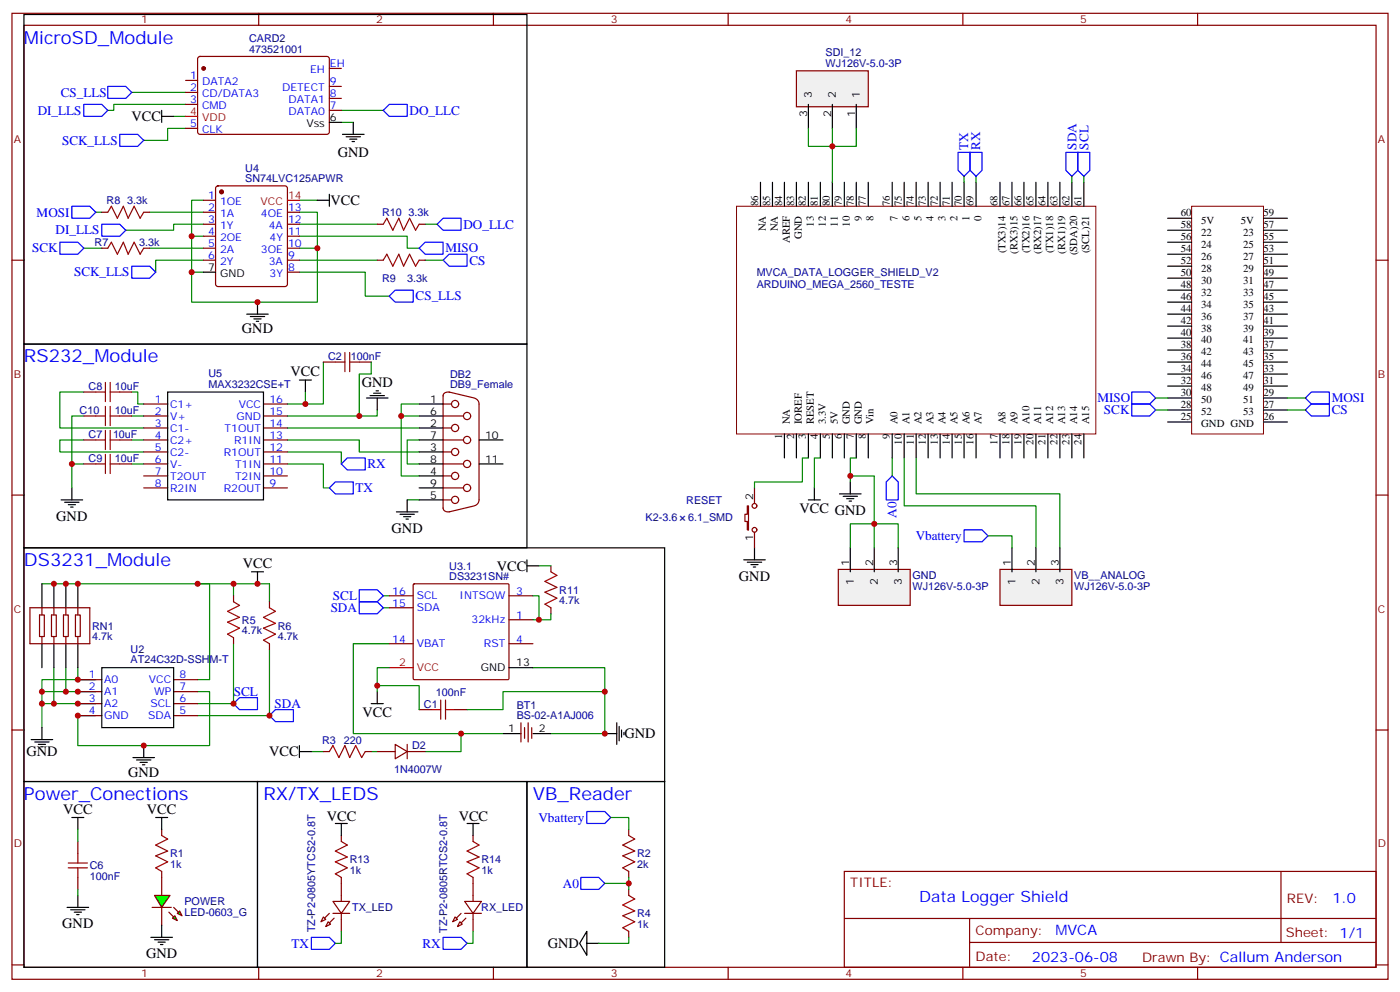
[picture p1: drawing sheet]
<svg xmlns="http://www.w3.org/2000/svg" width="412mm" height="292mm" viewBox="0 0 412 292" stroke-linecap="round" stroke-linejoin="round" font-family="sans-serif">
<g fill="none" stroke="#870000" stroke-width=".35">
<path d="M3.5 3.9h405.4v284.4h-405.4zM7.1 7.4h398.2v277.3h-398.2zM58.4 16.8l.5-.2 37.7 .1 .4 .6-.1 21.8-.6 .4h-37.7l-.4-.7v-21.5zM76.2 3.9v3.5M145.3 3.9v3.5M214.5 3.9v3.5M283.6 3.9v3.5M352.8 3.9v3.5M54.7 23.7h3.5M54.7 27.2h3.5M54.7 30.7h3.5M54.7 37.8h3.5"/>
<path d="M97 32.5h3.5M97 29h3.5M97 25.4h3.5M97 20.1h3.5M60 58.9h3.5M63.7 54.9l.5-.2h19.8l.5 .2 .2 .5v28.2l-.3 .5-.4 .2h-19.8l-.5-.2-.2-.5v-28.2zM3.5 76.6h3.6M30 73.1h1.7M30 62.5h1.7M42.3 73.1h1.8M42.3 62.5h1.8M60 76.6h3.5"/>
<path d="M60 73.1h3.5M60 62.5h3.5M60 66h3.5M60 69.5h3.5M84.7 76.6h3.5M84.7 73.1h3.5M84.7 62.5h3.5M84.7 66h3.5M84.7 69.5h3.5M111.1 76.6h1.8M111.1 66h1.8M123.5 76.6h1.7"/>
<path d="M123.5 66h1.7M405.3 76.6h3.6M84.7 80.1h3.5M24.7 115.4h3.5M35.3 115.4h3.5M42.3 118.9h7.1M77.6 118.9h7.1M130.5 118.9h2.5M130.5 116.5v33.1M132.3 115.4l7.4 1.8M132.5 115.5a1.31 1.31 0 0 0-2 1.1M139.8 117.2a1.77 1.77 0 0 1 1.3 1.7v28.2a1.77 1.77 0 0 1-1.3 1.7"/>
<path d="M24.7 129.5h3.5M24.7 136.6h3.5M24.7 122.4h3.5M35.3 129.5h3.5M35.3 136.6h3.5M35.3 122.4h3.5M42.3 129.5h7.1M42.3 136.6h7.1M42.3 122.4h7.1M42.3 126h7.1M42.3 133h7.1M77.6 129.5h7.1"/>
<path d="M77.6 136.6h7.1M77.6 122.4h7.1M77.6 126h7.1M77.6 133h7.1M130.5 129.5h6M130.5 136.6h6M130.5 122.4h6M130.5 126h2.5M130.5 133h2.5M3.5 145.7h3.6M42.3 140.1h7.1M42.3 143.6h7.1"/>
<path d="M77.6 140.1h7.1M77.6 143.6h7.1M130.5 140.1h2.5M130.5 143.6h6M130.5 147.1h2.5M130.5 149.5a1.41 1.41 0 0 0 2 1.1M139.7 148.9l-7.4 1.8M405.3 145.7h3.6M3.5 214.9h3.6M405.3 214.9h3.6M22.9 247.7v3.5M22.9 258.3v3.5"/>
<path d="M100.5 245.9v1.8M100.5 258.3v7M139.3 245.9v1.8M139.3 258.3v7M248.7 256.5h156.6v28.2h-156.6zM377.3 256.5v20.9M95.2 269.9l.8 .7-1.5 .7zM96.7 271.3l.7 .7-1.4 .7zM98.1 265.3h4.9l-2.5 3.6zM98.1 268.9h4.9M100.5 268.9v5.2M134.1 269.9l.7 .7-1.5 .7z"/>
<path d="M135.5 271.3l.7 .7-1.4 .7zM136.9 265.3h4.9l-2.5 3.6zM136.9 268.9h4.9M139.3 268.9v5.2M248.7 270.4h156.5M285.6 277.4h119.6M285.6 270.4v14.1M3.5 284h3.6M76.2 284.7v3.6M145.3 284.7v3.6M214.5 284.7v3.6M283.6 284.7v3.6"/>
<path d="M352.8 284.7v3.6M405.3 284h3.6"/>
<circle cx="134.1" cy="118.9" r="1.06"/>
<circle cx="134.1" cy="133" r="1.06"/>
<circle cx="134.1" cy="126" r="1.06"/>
<circle cx="137.6" cy="136.6" r="1.06"/>
<circle cx="137.6" cy="129.5" r="1.06"/>
<circle cx="137.6" cy="122.4" r="1.06"/>
<circle cx="134.1" cy="140.1" r="1.06"/>
<circle cx="134.1" cy="147.1" r="1.06"/>
<circle cx="137.6" cy="143.6" r="1.06"/>
</g>
<g fill="none" stroke="#008700" stroke-width=".35">
<path d="M38.8 27.2h15.9M51.2 34.3h3.5M54.7 37.8h-5.3v3.5h-7.1M54.7 30.7h-21.2v1.8h-1.8M100.5 32.5h12.4M100.5 36h3.6M60 58.9h-3.6v10.6M88.2 58.9h5.3M284 51.9v1.8M287.5 51.9v1.8M315.7 51.9v1.8M319.3 51.9v1.8"/>
<path d="M24.7 73.1h5.3M28.2 62.5h1.8M44.1 73.1h15.9M44.1 62.5h15.9M60 76.6h-14.1v3.5M60 66h-8.8v1.8h-14.2M60 69.5h-3.6v10.6h3.6M88.2 69.5h31.7v3.6h3.6M88.2 62.5h5.3v10.6h-5.3M88.2 76.6h22.9M88.2 66h22.9M93.5 73.1v15.8h-37.1v-8.8"/>
<path d="M125.2 76.6h5.3M125.2 66h3.6M88.2 80.1h19.4v7.1h7.1M24.7 115.4h-7.1v10.6h24.7M38.8 115.4h1.8v3.5h1.7M95.2 106.6v12.3h-10.5M123.5 118.9h-5.3v21.2h5.3M340.4 117.2h3.6M379.2 117.2h5.3M24.7 129.5h-7.1v3.5h24.7M24.7 122.4h-3.5v14.2h3.5M38.8 122.4h3.5"/>
<path d="M38.8 129.5h3.5M38.8 136.6h3.5M84.7 133h15.8v3.6M84.7 136.6h10.5v7h1.8M84.7 129.5h21.1v3.5h17.7M84.7 126h38.8M111.1 120.7v1.7h-26.4M118.2 122.4h5.3M123.5 129.5h-3.6v7.1h3.6M241.7 134.8h-1.8v8.8M252.2 134.8h-1.7v7.1M340.4 120.7h3.6"/>
<path d="M379.2 120.7h5.3M119.9 147.1h3.6M22.9 244.2v3.5M22.9 261.8v1.8M100.5 274.1v3.6h-1.7M139.3 274.1v3.6h-1.7"/>
</g>
<g fill="none" stroke="#00f" stroke-width=".35">
<path d="M24.7 30.7h5.3l1.7 1.8-1.7 1.8h-5.3zM31.7 25.4h5.3l1.8 1.8-1.8 1.8h-5.3zM35.3 39.5h5.3l1.7 1.8-1.7 1.8h-5.3zM112.9 32.5l1.8-1.8h5.2v3.6h-5.2zM282.2 44.8h3.6v5.3l-1.8 1.8-1.8-1.8zM314 44.8h3.5v5.3l-1.8 1.8-1.7-1.8zM317.5 44.8h3.5v5.3l-1.7 1.8-1.8-1.8zM17.6 71.3h5.3l1.8 1.8-1.8 1.7h-5.3zM21.2 60.7h5.3l1.7 1.8-1.7 1.7h-5.3zM30 66h5.3l1.7 1.8-1.7 1.7h-5.3zM38.8 78.4h5.3l1.8 1.7-1.8 1.8h-5.3zM123.5 73.1l1.7-1.8h5.3v3.5h-5.3z"/>
<path d="M128.8 66l1.7-1.8h5.3v3.6h-5.3zM130.5 76.6l1.8-1.8h5.3v3.6h-5.3zM114.7 87.2l1.7-1.8h5.3v3.5h-5.3zM333.4 115.4h5.3l1.7 1.8-1.7 1.7h-5.3zM333.4 118.9h5.3l1.7 1.8-1.7 1.7h-5.3zM384.5 117.2l1.8-1.8h5.3v3.5h-5.3zM100.5 136.6l1.8-1.8h5.3v3.5h-5.3zM384.5 120.7l1.8-1.8h5.3v3.5h-5.3zM97 143.6l1.8-1.7h5.3v3.5h-5.3zM91.7 275.9h5.3l1.8 1.8-1.8 1.7h-5.3zM130.5 275.9h5.3l1.8 1.8-1.8 1.7h-5.3z"/>
</g>
<g fill="none" stroke="#000" stroke-width=".35">
<path d="M7.1 4.3h148.1v97h-148.1zM47.6 34.3h3.6M47.6 32.5v3.5M97 36h3.5M100.9 39.5h6.3M104.1 36v3.5M93.5 58.9h3.5M97 57.2v3.5M102 40.3h4.2M103 41h2.1M103.7 41.7h.7M224 53.7v7"/>
<path d="M227.5 53.7v7M231.1 53.7v7M234.6 53.7v7M238.1 53.7v7M241.7 53.7v7M245.2 53.7v7M248.7 53.7v7M252.2 53.7v7M255.8 53.7v7M262.8 53.7v7M266.3 53.7v7M269.9 53.7v7"/>
<path d="M273.4 53.7v7M276.9 53.7v7M280.5 53.7v7M284 53.7v7M287.5 53.7v7M294.6 53.7v7M298.1 53.7v7M301.6 53.7v7M305.2 53.7v7M308.7 53.7v7M312.2 53.7v7M315.7 53.7v7"/>
<path d="M319.3 53.7v7M344 78.4h7M344 74.8h7M344 71.3h7M344 67.8h7M344 64.2h7M372.2 78.4h7M372.2 74.8h7M372.2 71.3h7M372.2 67.8h7M372.2 64.2h7M60 80.1h3.5"/>
<path d="M72.7 92.5h6.3M73.7 93.2h4.3M74.8 93.9h2.1M75.5 94.6h.7M75.8 88.9v3.6M344 92.5h7M344 99.5h7M344 96h7M344 88.9h7M344 85.4h7M344 81.9h7M372.2 92.5h7"/>
<path d="M372.2 99.5h7M372.2 96h7M372.2 88.9h7M372.2 85.4h7M372.2 81.9h7M7.1 101.3h148.1v60h-148.1zM49.4 115.4h28.2v31.7h-28.2zM88.2 111.9h3.5M90 111.9v3.5M107.9 117.2h6.4M109 116.5h4.2M110.1 115.7h2.1"/>
<path d="M110.8 115h.7M111.1 117.2v3.5M123.5 118.9h7M344 117.2h7M344 113.6h7M344 110.1h7M344 106.6h7M344 103h7M372.2 117.2h7M372.2 113.6h7M372.2 110.1h7M372.2 106.6h7"/>
<path d="M372.2 103h7M123.5 129.5h7M123.5 136.6h7M123.5 122.4h7M123.5 133h7M123.5 126h7M141.1 129.5h7.1M141.1 136.6h7.1M231.1 127.7v7.1M234.6 127.7v7.1M238.1 127.7v7.1M241.7 127.7v7.1"/>
<path d="M245.2 127.7v7.1M248.7 127.7v7.1M252.2 127.7v7.1M255.8 127.7v7.1M262.8 127.7v7.1M266.3 127.7v7.1M269.9 127.7v7.1M273.4 127.7v7.1M276.9 127.7v7.1M280.5 127.7v7.1M284 127.7v7.1M287.5 127.7v7.1"/>
<path d="M294.6 127.7v7.1M298.1 127.7v7.1M301.6 127.7v7.1M305.2 127.7v7.1M308.7 127.7v7.1M312.2 127.7v7.1M315.7 127.7v7.1M319.3 127.7v7.1M344 124.2h7M344 120.7h7M372.2 124.2h7M372.2 120.7h7"/>
<path d="M116.8 150.7h6.3M117.8 151.4h4.3M118.9 152.1h2.1M119.6 152.8h.7M119.9 147.1v3.6M123.5 143.6h7M123.5 147.1h7M123.5 140.1h7M238.1 147.1h3.6M239.9 143.6v3.5M247.3 145.4h6.3M248.4 146.1h4.2"/>
<path d="M249.4 146.8h2.1M250.1 147.5h.7M250.5 141.9v3.5M7.1 161.3h188.7v68.7h-188.7zM7.1 230h68.7v54.7h-68.7zM75.8 230h79.4v54.7h-79.4zM21.2 240.6h3.5M22.9 240.6v3.6M98.8 242.4h3.5M100.5 242.4v3.5M137.6 242.4h3.5M139.3 242.4v3.5"/>
<path d="M19.8 267.1h6.3M20.8 267.8h4.2M21.9 268.5h2.1M22.6 269.2h.7M22.9 263.6v3.5"/>
</g>
<g fill="none" stroke="#a10000" stroke-width=".35">
<path d="M31.7 73.1l1.1-1.8 1.8 3.5 1.7-3.5 1.4 3.5 1.8-3.5 1.8 3.5 1-1.7M31.7 62.5l1.1-1.8 1.8 3.5 1.7-3.5 1.4 3.5 1.8-3.5 1.8 3.5 1-1.7M112.9 76.6l1-1.8 1.8 3.6 1.8-3.6 1.4 3.6 1.7-3.6 1.8 3.6 1.1-1.8M112.9 66l1-1.8 1.8 3.6 1.8-3.6 1.4 3.6 1.7-3.6 1.8 3.6 1.1-1.8M28.2 115.4h2.8M31 112.6v5.6M31 119.6v5.7M32.5 112.6v5.6M32.5 119.6v5.7M32.5 115.4h2.8M28.2 129.5h2.8M28.2 136.6h2.8"/>
<path d="M28.2 122.4h2.8M31 126.7v5.6M31 133.7v5.7M32.5 129.5h2.8M32.5 126.7v5.6M32.5 133.7v5.7M32.5 136.6h2.8M32.5 122.4h2.8M20.1 255.4h5.7M20.1 254h5.7M22.9 251.2v2.8M22.9 255.4v2.9"/>
<path d="M100.5 247.7l1.8 1-3.5 1.8 3.5 1.8-3.5 1.4 3.5 1.7-3.5 1.8 1.7 1.1M139.3 247.7l1.8 1-3.5 1.8 3.5 1.8-3.5 1.4 3.5 1.7-3.5 1.8 1.7 1.1"/>
</g>
<g fill="#870000" stroke="#870000" stroke-width=".35">
<path d="M98.4 270.3l-1.4 1.4z"/>
<path d="M95.6 270.3l1.4-1.4z"/>
<path d="M137.2 270.3l-1.4 1.4z"/>
<path d="M135.8 268.9l-1.4 1.4z"/>
<circle cx="60" cy="20.1" r=".53"/>
<circle cx="65.3" cy="56.5" r=".53"/>
</g>
<path d="M54.7 34.3h3.5M84.7 58.9h3.5" fill="none" stroke="#f00" stroke-width=".35"/>
<path d="M217 60.7h105.8v67h-105.8zM351 60.7h21.2v67h-21.2z" fill="none" stroke="#800000" stroke-width=".29"/>
<path d="M234.6 20.8h21.2v10.6h-21.2z" fill="#f0f0f0" stroke="#870000" stroke-width=".35"/>
<path d="M238.1 30.7v7.1M245.2 30.7v7.1M252.2 30.7v7.1" fill="none" stroke="#000" stroke-width=".35"/>
<path d="M246.9 167.6h21.2v10.6h-21.2z" fill="#f0f0f0" stroke="#870000" stroke-width=".35"/>
<path d="M250.5 161.3v7M257.5 161.3v7M264.6 161.3v7" fill="none" stroke="#000" stroke-width=".35"/>
<path d="M238.1 37.8v5.3h7.1v-5.3M252.2 37.8v5.3h-7v10.6M266.3 134.8v14.1h38.9v12.4M269.9 134.8v10.6h42.3v15.9M250.5 140.1h7v14.1h7.1v7.1M250.5 161.3v-7.1h7v7.1" fill="none" stroke="#008700" stroke-width=".35"/>
<path d="M294.6 167.6h21.1v10.6h-21.1z" fill="#f0f0f0" stroke="#870000" stroke-width=".35"/>
<path d="M298.1 161.3v7M305.2 161.3v7M312.2 161.3v7" fill="none" stroke="#000" stroke-width=".35"/>
<path d="M47.6 258.3v5.3M47.6 267.1v5.3" fill="none" stroke="#870000" stroke-width=".35"/>
<g fill="#0f0" stroke="#870000" stroke-width=".35">
<path d="M51.5 269.6l.7 1.4-1.4-.7z"/>
<path d="M52.2 268.9l.7-.8 .7 1.5z"/>
</g>
<g fill="#870000" stroke="#870000" stroke-width=".35">
<path d="M49.7 268.5l1.5 1.4z"/>
<path d="M51.2 267.1l1.4 1.4z"/>
</g>
<path d="M44.8 267.1h5.6z" fill="#f00" stroke="#870000" stroke-width=".35"/>
<path d="M45.5 263.6h4.6l-2.5 3.5z" fill="#0f0" stroke="#870000" stroke-width=".35"/>
<g fill="none" stroke="#a10000" stroke-width=".35">
<path d="M98.8 106.6h2.8M101.6 103.8v5.6M103 106.6h2.8M103 103.8v5.6M68.8 177.1l1.8 1.1-3.6 1.8 3.6 1.7-3.6 1.4 3.6 1.8-3.6 1.8 1.8 1M79.4 178.9l1.7 1.1-3.5 1.7 3.5 1.8-3.5 1.4 3.5 1.8-3.5 1.7 1.8 1.1M162.3 168.3l1.7 1.1-3.5 1.7 3.5 1.8-3.5 1.4 3.5 1.8-3.5 1.7 1.8 1.1M127 208.9h2.8M129.8 206.1v5.6M131.2 206.1v5.6M131.2 208.9h2.9M97 221.2l1.1-1.7 1.7 3.5 1.8-3.5 1.4 3.5 1.8-3.5 1.7 3.5 1.1-1.8"/>
<path d="M47.6 245.9l1.8 1.1-3.5 1.7 3.5 1.8-3.5 1.4 3.5 1.8-3.5 1.7 1.7 1.1M185.2 245.9l1.8 1.1-3.6 1.7 3.6 1.8-3.6 1.4 3.6 1.8-3.6 1.7 1.8 1.1M185.2 263.6l1.8 1-3.6 1.8 3.6 1.7-3.6 1.5 3.6 1.7-3.6 1.8 1.8 1"/>
</g>
<g fill="none" stroke="#870000" stroke-width=".35">
<path d="M95.2 106.6h3.6M105.8 106.6h3.6M220.1 148.9h.4v7.1h-.4v-2.5h-.7v-2.1h.7zM222.2 143.6v4.6M222.2 156.7v4.6M8.8 178.9h17.7v10.6h-17.7zM12.3 178.9v2.1M15.9 178.9v2.1M19.4 178.9v2.1M22.9 178.9v2.1M68.8 175.4v1.7M79.4 177.1v1.8"/>
<path d="M114.7 178.9h7M114.7 175.4h7M121.8 172l.3-.2 27.7 .1 .1 .3v27.7l-.3 .2-27.7-.1-.2-.3zM149.9 175.4h7.1M162.3 166.5v1.8M162.3 178.9v1.8M11.6 181h1.5v6.4h-1.5zM12.3 187.4v2.1M15.2 181h1.4v6.4h-1.4zM15.9 187.4v2.1M18.7 181h1.4v6.4h-1.4zM19.4 187.4v2.1"/>
<path d="M22.2 181h1.4v6.4h-1.4zM22.9 187.4v2.1M68.8 187.7v1.8M79.4 189.5v1.7M114.7 189.5h7M149.9 189.5h7.1M149.9 182.4h7.1M22.9 200.1h7.1M22.9 203.6h7.1M22.9 207.1h7.1M22.9 210.6h7.1M51.2 200.1h7"/>
<path d="M51.2 203.6h7M51.2 207.1h7M51.2 210.6h7M116.4 219.1l3.5 2.1-3.5 2.1zM119.9 219.1v4.2M123.5 208.9h3.5M134.1 208.9h3.5M153.5 212.8v5.6M154.5 214.2v3.1M155.6 212.8v5.6M156.6 214.2v3.1M95.2 221.2h1.8"/>
<path d="M107.6 221.2h1.8M111.1 221.2h5.3M119.9 221.2h5.3M47.6 244.2v1.7M47.6 256.5v1.8M185.2 244.2v1.7M185.2 256.5v1.8M185.2 261.8v1.8M185.2 274.1v1.8"/>
<circle cx="222.3" cy="156" r=".71"/>
<circle cx="222.3" cy="148.9" r=".71"/>
</g>
<g fill="none" stroke="#000" stroke-width=".35">
<path d="M18 147.1h6.3M19 147.8h4.3M20.1 148.6h2.1M20.8 149.3h.7M21.2 143.6v3.5M12.3 171.8v7.1M15.9 171.8v7.1M19.4 171.8v7.1M22.9 171.8v7.1M74.1 168.3h3.5M75.8 168.3v3.5M155.2 166.5h3.5"/>
<path d="M155.2 164.8v3.5M219.1 164.8h6.3M220.1 165.5h4.3M221.2 166.2h2.1M221.9 166.9h.7M222.2 161.3v3.5M12.3 189.5v7M15.9 189.5v7M19.4 189.5v7M22.9 189.5v7M30 196.5h21.2v17.7h-21.2zM149.9 196.5h7.1"/>
<path d="M9.2 217.7h6.3M10.2 218.4h4.3M11.3 219.1h2.1M12 219.8h.7M12.3 214.2v3.5M42.3 219.5v3.5M88.2 219.5v3.5M109.4 207.1h3.5M111.1 203.6v3.5M148.2 215.9h5.3M157 215.9h5.3M178.2 215.9h3.5"/>
<path d="M181.7 212.8v6.3M182.4 213.8v4.3M183.1 214.9v2.1M183.8 215.6v.7M39.2 223h6.3M40.2 223.7h4.2M41.3 224.4h2.1M42 225.1h.7M88.2 221.2h3.5M155.2 230h40.6v54.7h-40.6zM45.9 240.6h3.5M47.6 240.6v3.6"/>
<path d="M44.4 275.9h6.4M45.5 276.6h4.2M46.6 277.3h2.1M47.3 278h.7M47.6 272.4v3.5M172.9 274.1v7.1l-2.2-3.5zM172.9 277.7h3.5"/>
</g>
<g fill="none" stroke="#008700" stroke-width=".35">
<path d="M90 115.4v3.5M109.4 106.6v3.5h-3.6v12.3M21.2 136.6v7M238.1 134.8h-1.7v7.1h-14.2v1.7M262.8 134.8v5.3M291 157.7h7.1v3.6M12.3 171.8h67.1v5.3M58.2 171.8h3.5v28.3h-3.5M68.8 171.8v3.6M112.9 178.9h1.8M112.9 175.4h1.8M157 175.4h1.7v7"/>
<path d="M158.7 166.5h3.6M15.9 196.5v10.6M19.4 196.5v7.1h8.8M22.9 196.5v3.6M68.8 189.5v17.6h-10.6M79.4 191.2v19.4h-21.2M114.7 189.5h-10.6v26.4h44.1M114.7 196.5h-3.6v7.1M157 196.5h21.2v19.4h-15.9M162.3 180.7v1.7h-5.3M19.4 203.6h-7.1v3.5M28.2 200.1h-15.9v3.5"/>
<path d="M28.2 207.1h-15.9v7.1M58.2 203.6h3.5v15.9h-38.8v-8.9h5.3M111.1 201.8h12.4v7.1M135.8 215.9v5.3h-10.6M178.2 203.6h-30v5.3h-10.6M91.7 221.2h3.5M109.4 221.2h1.7M179.9 240.6h5.3v3.6M185.2 258.3v3.5M178.2 260h7M185.2 275.9v1.8h-8.8"/>
</g>
<path d="M285.8 44.8h3.5v5.3l-1.8 1.8-1.7-1.8zM262.8 140.1l1.8 1.8v5.2h-3.5v-5.2zM284 156h5.3l1.7 1.7-1.7 1.8h-5.3zM105.8 177.1h5.3l1.8 1.8-1.8 1.8h-5.3zM105.8 173.6h5.3l1.8 1.8-1.8 1.7h-5.3zM68.8 207.1l1.8-1.7h5.2v3.5h-5.2zM81.1 208.9h5.3v3.5h-5.3l-1.7-1.8zM172.9 238.9h5.3l1.7 1.7-1.7 1.8h-5.3zM171.1 258.3h5.3l1.8 1.7-1.8 1.8h-5.3z" fill="none" stroke="#00f" stroke-width=".35"/>
<path d="M114.7 196.5h7" fill="none" stroke="#f00" stroke-width=".35"/>
<g fill="#c00">
<circle cx="56.4" cy="80.1" r=".88"/>
<circle cx="56.4" cy="69.5" r=".88"/>
<circle cx="93.5" cy="73.1" r=".88"/>
<circle cx="75.8" cy="88.9" r=".88"/>
<circle cx="118.2" cy="122.4" r=".88"/>
<circle cx="257.5" cy="154.2" r=".88"/>
<circle cx="250.5" cy="140.1" r=".88"/>
<circle cx="245.2" cy="43.1" r=".88"/>
<circle cx="185.2" cy="260" r=".88"/>
<circle cx="68.8" cy="171.8" r=".88"/>
<circle cx="58.2" cy="171.8" r=".88"/>
<circle cx="12.3" cy="203.6" r=".88"/>
<circle cx="19.4" cy="203.6" r=".88"/>
<circle cx="12.3" cy="207.1" r=".88"/>
<circle cx="15.9" cy="207.1" r=".88"/>
<circle cx="22.9" cy="200.1" r=".88"/>
<circle cx="19.4" cy="171.8" r=".88"/>
<circle cx="22.9" cy="171.8" r=".88"/>
<circle cx="15.9" cy="171.8" r=".88"/>
<circle cx="42.3" cy="219.5" r=".88"/>
<circle cx="79.4" cy="210.6" r=".88"/>
<circle cx="68.8" cy="207.1" r=".88"/>
<circle cx="75.8" cy="171.8" r=".88"/>
<circle cx="158.8" cy="182.4" r=".88"/>
<circle cx="178.2" cy="215.9" r=".88"/>
<circle cx="135.8" cy="215.9" r=".88"/>
<circle cx="178.2" cy="203.6" r=".88"/>
<circle cx="111.1" cy="201.8" r=".88"/>
<circle cx="90" cy="118.9" r=".88"/>
<circle cx="105.8" cy="122.4" r=".88"/>
<circle cx="21.2" cy="136.6" r=".88"/>
<circle cx="22.9" cy="210.6" r=".88"/>
<circle cx="22.9" cy="203.6" r=".88"/>
<circle cx="22.9" cy="207.1" r=".88"/>
</g>
<g font-size="5.3" fill="#00f">
<text x="7.1" y="13.1">MicroSD_Module</text>
<text x="7.1" y="106.6">RS232_Module</text>
<text x="7.1" y="166.5">DS3231_Module</text>
<text x="7.1" y="235.3">Power_Conections</text>
<text x="77.6" y="235.3">RX/TX_LEDS</text>
<text x="157" y="235.3">VB_Reader</text>
</g>
<text font-size="4.6" fill="#00f" x="270.8" y="265.5">Data Logger Shield</text>
<g font-size="4.2">
<text x="38.7" y="35.7">VCC</text>
<text x="99.5" y="46.2">GND</text>
<text x="97.4" y="60.4">VCC</text>
<text x="71.3" y="98.1">GND</text>
<text x="85.6" y="110.8">VCC</text>
<text x="106.5" y="113.9">GND</text>
<text x="16.6" y="153.2">GND</text>
<text x="235.5" y="151.1">VCC GND</text>
<text x="115.4" y="156.8">GND</text>
<text x="71.5" y="167.2">VCC</text>
<text x="146.3" y="168">VCC</text>
<text x="217.7" y="170.9">GND</text>
<text x="106.8" y="211.1">VCC</text>
<text x="184" y="217.4">GND</text>
<text x="7.8" y="222.7">GND</text>
<text x="79.3" y="222.7">VCC</text>
<text x="37.7" y="228.6">GND</text>
<text x="18.6" y="239.5">VCC</text>
<text x="43.3" y="239.5">VCC</text>
<text x="96.3" y="241.7">VCC</text>
<text x="135.1" y="241.7">VCC</text>
<text x="18.3" y="273.2">GND</text>
<text x="43" y="282">GND</text>
<text x="161.4" y="279.1">GND</text>
</g>
<g font-size="4.2" fill="#00f">
<text x="392.5" y="265.8">1.0</text>
<text x="310.9" y="275.3">MVCA</text>
<text x="304" y="283.1">2023-06-08</text>
</g>
<g font-size="3.9" fill="#00f">
<text x="17.9" y="28.4">CS_LLS</text>
<text x="11.1" y="33.7">DI_LLS</text>
<text x="120.6" y="33.8">DO_LLC</text>
<text x="18.3" y="42.6">SCK_LLS</text>
<text x="285.2" y="44.2" transform="rotate(-90 285.2 44.2)">TX</text>
<text x="288.8" y="44.2" transform="rotate(-90 288.8 44.2)">RX</text>
<text x="317.1" y="44" transform="rotate(-90 317.1 44)">SDA</text>
<text x="320.6" y="44" transform="rotate(-90 320.6 44)">SCL</text>
<text x="10.8" y="63.7">MOSI</text>
<text x="16.4" y="69">DI_LLS</text>
<text x="136.5" y="67.3">DO_LLC</text>
<text x="9.4" y="74.3">SCK</text>
<text x="131.2" y="74.3">MISO</text>
<text x="138.3" y="77.9">CS</text>
<text x="21.8" y="81.4">SCK_LLS</text>
<text x="122.4" y="88.4">CS_LLS</text>
<text x="323.3" y="118.4">MISO</text>
<text x="392.3" y="118.4">MOSI</text>
<text x="325.2" y="121.9">SCK</text>
<text x="392.3" y="122">CS</text>
<text x="108.2" y="137.8">RX</text>
<text x="104.7" y="144.9">TX</text>
<text x="264.1" y="152.4" transform="rotate(-90 264.1 152.4)">A0</text>
<text x="269.7" y="159">Vbattery</text>
<text x="98.1" y="176.6">SCL</text>
<text x="97.4" y="180.1">SDA</text>
<text x="68.8" y="204.9">SCL</text>
<text x="80.9" y="208.4">SDA</text>
<text x="158.6" y="241.9">Vbattery</text>
<text x="165.8" y="261.3">A0</text>
<text x="85.9" y="278.9">TX</text>
<text x="124.5" y="278.9">RX</text>
</g>
<g font-size="3.9" fill="#800">
<text x="250.5" y="261.1">TITLE:</text>
<text x="379.1" y="265.8">REV:</text>
<text x="287.4" y="275.3">Company:</text>
<text x="378.7" y="275.9">Sheet: 1/1</text>
<text x="287.4" y="283">Date:</text>
<text x="336.4" y="283.1">Drawn By: Callum Anderson</text>
</g>
<g font-size="3.2" fill="#800">
<text x="41.6" y="6.9">1</text>
<text x="110.8" y="6.9">2</text>
<text x="179.9" y="6.9">3</text>
<text x="249.1" y="6.9">4</text>
<text x="318.2" y="6.9">5</text>
<text x="4.1" y="42">A</text>
<text x="405.9" y="42">A</text>
<text x="4.1" y="111.2">B</text>
<text x="405.9" y="111.2">B</text>
<text x="4.1" y="180.3">C</text>
<text x="405.9" y="180.3">C</text>
<text x="4.1" y="249.4">D</text>
<text x="405.9" y="249.4">D</text>
<text x="41.6" y="287.7">1</text>
<text x="110.8" y="287.7">2</text>
<text x="179.9" y="287.7">3</text>
<text x="249.1" y="287.7">4</text>
<text x="318.2" y="287.7">5</text>
</g>
<g font-size="3.2" fill="#000080">
<text x="73.4" y="15.6">473521001</text>
<text x="73.4" y="12.4">CARD2</text>
<text x="243.2" y="16.6">SDI_12</text>
<text x="243.2" y="19.8">WJ126V-5.0-3P</text>
<text x="72.2" y="53.7">SN74LVC125APWR</text>
<text x="72.2" y="50.5">U4</text>
<text x="31.4" y="60.1">R8</text>
<text x="37.4" y="60.1">3.3k</text>
<text x="112.6" y="63.7">R10</text>
<text x="120.3" y="63.7">3.3k</text>
<text x="27.9" y="72.5">R7</text>
<text x="41" y="72.5">3.3k</text>
<text x="112.6" y="83.1">R9</text>
<text x="119.9" y="83.1">3.3k</text>
<text x="222.9" y="81.2">MVCA_DATA_LOGGER_SHIELD_V2</text>
<text x="222.9" y="84.8">ARDUINO_MEGA_2560_TESTE</text>
<text x="96.7" y="105.9">C2</text>
<text x="103.4" y="105.9">100nF</text>
<text x="61.4" y="111">U5</text>
<text x="132.6" y="111.2">DB2</text>
<text x="26.1" y="114.7">C8</text>
<text x="33.8" y="114.7">10uF</text>
<text x="61.4" y="114.2">MAX3232CSE+T</text>
<text x="132.6" y="114.3">DB9_Female</text>
<text x="23.4" y="121.8">C10</text>
<text x="33.8" y="121.8">10uF</text>
<text x="26.1" y="128.9">C7</text>
<text x="33.3" y="128.9">10uF</text>
<text x="26.1" y="135.9">C9</text>
<text x="33.8" y="135.9">10uF</text>
<text x="202.2" y="148.3">RESET</text>
<text x="190.2" y="153.5">K2-3.6</text>
<text x="202.7" y="153.5">6.1_SMD</text>
<text x="132.3" y="167.7">U3.1</text>
<text x="132.3" y="170.7">DS3231SN#</text>
<text x="268.8" y="173.7">WJ126V-5.0-3P</text>
<text x="268.8" y="170.5">GND</text>
<text x="316.4" y="173.7">WJ126V-5.0-3P</text>
<text x="316.4" y="170.5">VB__ANALOG</text>
<text x="164.7" y="177.9">4.7k</text>
<text x="164.7" y="174.8">R11</text>
<text x="27.2" y="185.3">RN1</text>
<text x="71.3" y="183.6">R5</text>
<text x="81.8" y="185.4">R6</text>
<text x="27.2" y="188.5">4.7k</text>
<text x="71.3" y="186.7">4.7k</text>
<text x="81.8" y="188.5">4.7k</text>
<text x="38.5" y="195.3">AT24C32D-SSHM-T</text>
<text x="38.5" y="192.1">U2</text>
<text x="124.9" y="208.3">C1</text>
<text x="128.4" y="205">100nF</text>
<text x="152.2" y="208.6">BT1</text>
<text x="152.2" y="211.7">BS-02-A1AJ006</text>
<text x="94.9" y="218.9">R3</text>
<text x="101.3" y="218.9">220</text>
<text x="121.4" y="220.6">D2</text>
<text x="116.1" y="227.7">1N4007W</text>
<text x="26.5" y="255.9">C6</text>
<text x="50.1" y="255.6">1k</text>
<text x="50.1" y="252.3">R1</text>
<text x="103" y="257.3">1k</text>
<text x="103" y="254.1">R13</text>
<text x="141.8" y="257.3">1k</text>
<text x="141.8" y="254.1">R14</text>
<text x="187.7" y="255.5">2k</text>
<text x="187.7" y="252.4">R2</text>
<text x="26.5" y="259">100nF</text>
<text x="54.3" y="269.6">LED-0603_G</text>
<text x="54.3" y="266.4">POWER</text>
<text x="103.7" y="268.2">TX_LED</text>
<text x="141.8" y="268.1">RX_LED</text>
<text x="187.7" y="270">R4</text>
<text x="92.8" y="274.4" transform="rotate(-90 92.8 274.4)">TZ-P2-0805YTCS2-0.8T</text>
<text x="131.7" y="274.5" transform="rotate(-90 131.7 274.5)">TZ-P2-0805RTCS2-0.8T</text>
<text x="187.7" y="273.2">1k</text>
</g>
<g font-size="3.2" fill="#00f">
<text x="56" y="23.3">1</text>
<text x="91.3" y="21.6">EH</text>
<text x="97.2" y="19.8">EH</text>
<text x="56" y="26.8">2</text>
<text x="59.5" y="25.1">DATA2</text>
<text x="59.5" y="28.6">CD/DATA3</text>
<text x="83.1" y="26.8">DETECT</text>
<text x="97.2" y="28.6">8</text>
<text x="97.2" y="25.1">9</text>
<text x="56" y="30.4">3</text>
<text x="59.5" y="32.1">CMD</text>
<text x="85" y="33.9">DATA0</text>
<text x="85" y="30.4">DATA1</text>
<text x="97.2" y="32.1">7</text>
<text x="56" y="37.4">5</text>
<text x="59.5" y="39.2">CLK</text>
<text x="61.3" y="58.6">1</text>
<text x="61.3" y="62.1">2</text>
<text x="61.3" y="65.7">3</text>
<text x="64.8" y="60.4">1OE</text>
<text x="64.8" y="63.9">1A</text>
<text x="76.8" y="63.9">4OE</text>
<text x="84.8" y="65.7">12</text>
<text x="84.8" y="62.1">13</text>
<text x="61.3" y="69.2">4</text>
<text x="64.8" y="67.4">1Y</text>
<text x="64.8" y="70.9">2OE</text>
<text x="79.2" y="67.4">4A</text>
<text x="79.4" y="70.9">4Y</text>
<text x="84.8" y="69.2">11</text>
<text x="61.3" y="72.7">5</text>
<text x="61.3" y="76.2">6</text>
<text x="64.8" y="74.5">2A</text>
<text x="64.8" y="78">2Y</text>
<text x="76.8" y="74.5">3OE</text>
<text x="79.2" y="78">3A</text>
<text x="84.8" y="76.2">9</text>
<text x="84.8" y="72.7">10</text>
<text x="79.4" y="81.5">3Y</text>
<text x="84.8" y="79.8">8</text>
<text x="45.6" y="118.6">1</text>
<text x="50.1" y="120">C1+</text>
<text x="70.3" y="120">VCC</text>
<text x="79.4" y="118.6">16</text>
<text x="45.6" y="122.1">2</text>
<text x="45.6" y="125.6">3</text>
<text x="50.1" y="123.5">V+</text>
<text x="69.6" y="123.5">GND</text>
<text x="79.4" y="125.6">14</text>
<text x="79.4" y="122.1">15</text>
<text x="45.6" y="129.2">4</text>
<text x="50.1" y="127">C1-</text>
<text x="50.1" y="130.6">C2+</text>
<text x="66.2" y="127">T1OUT</text>
<text x="69" y="130.6">R1IN</text>
<text x="79.4" y="129.2">13</text>
<text x="45.6" y="132.7">5</text>
<text x="45.6" y="136.2">6</text>
<text x="50.1" y="134.1">C2-</text>
<text x="50.1" y="137.6">V-</text>
<text x="65.9" y="134.1">R1OUT</text>
<text x="69.2" y="137.6">T1IN</text>
<text x="79.4" y="136.2">11</text>
<text x="79.4" y="132.7">12</text>
<text x="45.6" y="139.7">7</text>
<text x="45.6" y="143.3">8</text>
<text x="50.1" y="141.1">T2OUT</text>
<text x="69.2" y="141.1">T2IN</text>
<text x="79.4" y="143.3">9</text>
<text x="79.4" y="139.7">10</text>
<text x="50.1" y="144.7">R2IN</text>
<text x="65.9" y="144.7">R2OUT</text>
<text x="115.6" y="178.5">15</text>
<text x="115.6" y="175">16</text>
<text x="122.8" y="180">SDA</text>
<text x="122.8" y="176.4">SCL</text>
<text x="135.4" y="176.4">INTSQW</text>
<text x="152" y="175">3</text>
<text x="138.9" y="183.5">32kHz</text>
<text x="152" y="182.1">1</text>
<text x="115.6" y="189.1">14</text>
<text x="122.8" y="190.5">VBAT</text>
<text x="142.5" y="190.5">RST</text>
<text x="152" y="189.1">4</text>
<text x="26.2" y="199.7">1</text>
<text x="26.2" y="203.2">2</text>
<text x="30.7" y="201.1">A0</text>
<text x="43.8" y="201.1">VCC</text>
<text x="52.9" y="203.2">7</text>
<text x="52.9" y="199.7">8</text>
<text x="26.2" y="206.8">3</text>
<text x="30.7" y="204.6">A1</text>
<text x="30.7" y="208.2">A2</text>
<text x="44.3" y="208.2">SCL</text>
<text x="45.4" y="204.6">WP</text>
<text x="52.9" y="206.8">6</text>
<text x="26.2" y="210.3">4</text>
<text x="30.7" y="211.7">GND</text>
<text x="43.7" y="211.7">SDA</text>
<text x="52.9" y="210.3">5</text>
</g>
<g font-size="3.2">
<text x="239.2" y="29" transform="rotate(-90 239.2 29)">3</text>
<text x="246.2" y="29" transform="rotate(-90 246.2 29)">2</text>
<text x="253.3" y="29" transform="rotate(-90 253.3 29)">1</text>
<text x="97.2" y="35.7">6</text>
<text x="237.8" y="34.5" transform="rotate(-90 237.8 34.5)">3</text>
<text x="244.8" y="34.5" transform="rotate(-90 244.8 34.5)">2</text>
<text x="251.9" y="34.5" transform="rotate(-90 251.9 34.5)">1</text>
<text x="90.2" y="37.4">Vss</text>
<text x="223.3" y="60.7" transform="rotate(-90 223.3 60.7)">86</text>
<text x="226.8" y="60.7" transform="rotate(-90 226.8 60.7)">85</text>
<text x="230.4" y="60.7" transform="rotate(-90 230.4 60.7)">84</text>
<text x="233.9" y="60.7" transform="rotate(-90 233.9 60.7)">83</text>
<text x="237.4" y="60.7" transform="rotate(-90 237.4 60.7)">82</text>
<text x="240.9" y="60.7" transform="rotate(-90 240.9 60.7)">81</text>
<text x="244.5" y="60.7" transform="rotate(-90 244.5 60.7)">80</text>
<text x="248" y="60.7" transform="rotate(-90 248 60.7)">79</text>
<text x="251.5" y="60.7" transform="rotate(-90 251.5 60.7)">78</text>
<text x="253.8" y="65.1" transform="rotate(-90 253.8 65.1)">9</text>
<text x="255.1" y="60.7" transform="rotate(-90 255.1 60.7)">77</text>
<text x="257.4" y="65.1" transform="rotate(-90 257.4 65.1)">8</text>
<text x="262.1" y="60.7" transform="rotate(-90 262.1 60.7)">76</text>
<text x="264.4" y="65.1" transform="rotate(-90 264.4 65.1)">7</text>
<text x="265.6" y="60.7" transform="rotate(-90 265.6 60.7)">75</text>
<text x="267.9" y="65.1" transform="rotate(-90 267.9 65.1)">6</text>
<text x="269.2" y="60.7" transform="rotate(-90 269.2 60.7)">74</text>
<text x="271.5" y="65.1" transform="rotate(-90 271.5 65.1)">5</text>
<text x="272.7" y="60.7" transform="rotate(-90 272.7 60.7)">73</text>
<text x="275" y="65.1" transform="rotate(-90 275 65.1)">4</text>
<text x="276.2" y="60.7" transform="rotate(-90 276.2 60.7)">72</text>
<text x="278.5" y="65.1" transform="rotate(-90 278.5 65.1)">3</text>
<text x="279.8" y="60.7" transform="rotate(-90 279.8 60.7)">71</text>
<text x="282" y="65.1" transform="rotate(-90 282 65.1)">2</text>
<text x="283.3" y="60.7" transform="rotate(-90 283.3 60.7)">70</text>
<text x="285.6" y="65.1" transform="rotate(-90 285.6 65.1)">1</text>
<text x="286.8" y="60.7" transform="rotate(-90 286.8 60.7)">69</text>
<text x="289.1" y="65.1" transform="rotate(-90 289.1 65.1)">0</text>
<text x="293.9" y="60.7" transform="rotate(-90 293.9 60.7)">68</text>
<text x="297.4" y="60.7" transform="rotate(-90 297.4 60.7)">67</text>
<text x="300.9" y="60.7" transform="rotate(-90 300.9 60.7)">66</text>
<text x="304.4" y="60.7" transform="rotate(-90 304.4 60.7)">65</text>
<text x="308" y="60.7" transform="rotate(-90 308 60.7)">64</text>
<text x="311.5" y="60.7" transform="rotate(-90 311.5 60.7)">63</text>
<text x="315" y="60.7" transform="rotate(-90 315 60.7)">62</text>
<text x="318.6" y="60.7" transform="rotate(-90 318.6 60.7)">61</text>
<text x="347.8" y="63.5">60</text>
<text x="353.8" y="65.8">5V</text>
<text x="365.5" y="65.8">5V</text>
<text x="372.2" y="63.5">59</text>
<text x="225.6" y="68.1" transform="rotate(-90 225.6 68.1)">NA</text>
<text x="229.1" y="68.1" transform="rotate(-90 229.1 68.1)">NA</text>
<text x="232.7" y="71.6" transform="rotate(-90 232.7 71.6)">AREF</text>
<text x="236.2" y="70.4" transform="rotate(-90 236.2 70.4)">GND</text>
<text x="239.7" y="66.7" transform="rotate(-90 239.7 66.7)">13</text>
<text x="243.2" y="66.7" transform="rotate(-90 243.2 66.7)">12</text>
<text x="246.8" y="66.7" transform="rotate(-90 246.8 66.7)">11</text>
<text x="250.3" y="66.7" transform="rotate(-90 250.3 66.7)">10</text>
<text x="347.8" y="70.6">56</text>
<text x="347.8" y="67.1">58</text>
<text x="353.8" y="69.4">22</text>
<text x="366.2" y="69.4">23</text>
<text x="372.2" y="70.6">55</text>
<text x="372.2" y="67.1">57</text>
<text x="296.2" y="74.6" transform="rotate(-90 296.2 74.6)">(TX3)14</text>
<text x="299.7" y="74.8" transform="rotate(-90 299.7 74.8)">(RX3)15</text>
<text x="303.2" y="74.6" transform="rotate(-90 303.2 74.6)">(TX2)16</text>
<text x="306.7" y="74.8" transform="rotate(-90 306.7 74.8)">(RX2)17</text>
<text x="310.3" y="74.6" transform="rotate(-90 310.3 74.6)">(TX1)18</text>
<text x="313.8" y="74.8" transform="rotate(-90 313.8 74.8)">(RX1)19</text>
<text x="317.3" y="75.1" transform="rotate(-90 317.3 75.1)">(SDA)20</text>
<text x="320.9" y="74.6" transform="rotate(-90 320.9 74.6)">(SCL)21</text>
<text x="347.8" y="77.6">52</text>
<text x="347.8" y="74.1">54</text>
<text x="353.8" y="76.4">26</text>
<text x="353.8" y="72.9">24</text>
<text x="366.2" y="76.4">27</text>
<text x="366.2" y="72.9">25</text>
<text x="372.2" y="77.6">51</text>
<text x="372.2" y="74.1">53</text>
<text x="61.3" y="79.8">7</text>
<text x="64.8" y="81.5">GND</text>
<text x="347.8" y="81.2">50</text>
<text x="353.8" y="83.5">30</text>
<text x="353.8" y="79.9">28</text>
<text x="366.2" y="83.5">31</text>
<text x="366.2" y="79.9">29</text>
<text x="372.2" y="81.2">49</text>
<text x="347.8" y="88.2">46</text>
<text x="347.8" y="84.7">48</text>
<text x="353.8" y="87">32</text>
<text x="366.2" y="87">33</text>
<text x="372.2" y="88.2">45</text>
<text x="372.2" y="84.7">47</text>
<text x="347.8" y="95.3">42</text>
<text x="347.8" y="91.8">44</text>
<text x="353.8" y="94.1">36</text>
<text x="353.8" y="90.5">34</text>
<text x="366.2" y="94.1">37</text>
<text x="366.2" y="90.5">35</text>
<text x="372.2" y="95.3">41</text>
<text x="372.2" y="91.8">43</text>
<text x="347.8" y="98.8">40</text>
<text x="353.8" y="101.1">40</text>
<text x="353.8" y="97.6">38</text>
<text x="366.2" y="101.1">41</text>
<text x="366.2" y="97.6">39</text>
<text x="372.2" y="98.8">39</text>
<text x="347.8" y="105.9">36</text>
<text x="347.8" y="102.3">38</text>
<text x="353.8" y="104.6">42</text>
<text x="366.2" y="104.6">43</text>
<text x="372.2" y="105.9">35</text>
<text x="372.2" y="102.3">37</text>
<text x="347.8" y="112.9">32</text>
<text x="347.8" y="109.4">34</text>
<text x="353.8" y="111.7">46</text>
<text x="353.8" y="108.2">44</text>
<text x="366.2" y="111.7">47</text>
<text x="366.2" y="108.2">45</text>
<text x="372.2" y="112.9">31</text>
<text x="372.2" y="109.4">33</text>
<text x="126.7" y="118.6">1</text>
<text x="347.8" y="120">28</text>
<text x="347.8" y="116.5">30</text>
<text x="353.8" y="118.7">50</text>
<text x="353.8" y="115.2">48</text>
<text x="366.2" y="118.7">51</text>
<text x="366.2" y="115.2">49</text>
<text x="372.2" y="120">27</text>
<text x="372.2" y="116.5">29</text>
<text x="126.7" y="122.1">6</text>
<text x="126.7" y="125.6">2</text>
<text x="232.7" y="124.9" transform="rotate(-90 232.7 124.9)">NA</text>
<text x="236.2" y="124.9" transform="rotate(-90 236.2 124.9)">IOREF</text>
<text x="239.7" y="124.9" transform="rotate(-90 239.7 124.9)">RESET</text>
<text x="243.2" y="124.9" transform="rotate(-90 243.2 124.9)">3.3V</text>
<text x="246.8" y="124.9" transform="rotate(-90 246.8 124.9)">5V</text>
<text x="250.3" y="124.9" transform="rotate(-90 250.3 124.9)">GND</text>
<text x="253.8" y="124.9" transform="rotate(-90 253.8 124.9)">GND</text>
<text x="257.4" y="124.9" transform="rotate(-90 257.4 124.9)">Vin</text>
<text x="264.4" y="124.9" transform="rotate(-90 264.4 124.9)">A0</text>
<text x="267.9" y="124.9" transform="rotate(-90 267.9 124.9)">A1</text>
<text x="271.5" y="124.9" transform="rotate(-90 271.5 124.9)">A2</text>
<text x="275" y="124.9" transform="rotate(-90 275 124.9)">A3</text>
<text x="278.5" y="124.9" transform="rotate(-90 278.5 124.9)">A4</text>
<text x="282" y="124.9" transform="rotate(-90 282 124.9)">A5</text>
<text x="285.6" y="124.9" transform="rotate(-90 285.6 124.9)">A6</text>
<text x="289.1" y="124.9" transform="rotate(-90 289.1 124.9)">A7</text>
<text x="296.2" y="124.9" transform="rotate(-90 296.2 124.9)">A8</text>
<text x="299.7" y="124.9" transform="rotate(-90 299.7 124.9)">A9</text>
<text x="303.2" y="124.9" transform="rotate(-90 303.2 124.9)">A10</text>
<text x="306.7" y="124.9" transform="rotate(-90 306.7 124.9)">A11</text>
<text x="310.3" y="124.9" transform="rotate(-90 310.3 124.9)">A12</text>
<text x="313.8" y="124.9" transform="rotate(-90 313.8 124.9)">A13</text>
<text x="317.3" y="124.9" transform="rotate(-90 317.3 124.9)">A14</text>
<text x="320.9" y="124.9" transform="rotate(-90 320.9 124.9)">A15</text>
<text x="347.8" y="123.5">25</text>
<text x="353.8" y="125.8">GND GND</text>
<text x="353.8" y="122.3">52</text>
<text x="366.2" y="122.3">53</text>
<text x="372.2" y="123.5">26</text>
<text x="126.7" y="129.2">7</text>
<text x="142.9" y="129.2">10</text>
<text x="230.4" y="129.3" transform="rotate(-90 230.4 129.3)">1</text>
<text x="233.9" y="129.3" transform="rotate(-90 233.9 129.3)">2</text>
<text x="237.4" y="129.3" transform="rotate(-90 237.4 129.3)">3</text>
<text x="240.9" y="129.3" transform="rotate(-90 240.9 129.3)">4</text>
<text x="244.5" y="129.3" transform="rotate(-90 244.5 129.3)">5</text>
<text x="248" y="129.3" transform="rotate(-90 248 129.3)">6</text>
<text x="251.5" y="129.3" transform="rotate(-90 251.5 129.3)">7</text>
<text x="255.1" y="129.3" transform="rotate(-90 255.1 129.3)">8</text>
<text x="262.1" y="129.3" transform="rotate(-90 262.1 129.3)">9</text>
<text x="265.6" y="130.9" transform="rotate(-90 265.6 130.9)">10</text>
<text x="269.2" y="130.9" transform="rotate(-90 269.2 130.9)">11</text>
<text x="272.7" y="130.9" transform="rotate(-90 272.7 130.9)">12</text>
<text x="276.2" y="130.9" transform="rotate(-90 276.2 130.9)">13</text>
<text x="279.8" y="130.9" transform="rotate(-90 279.8 130.9)">14</text>
<text x="283.3" y="130.9" transform="rotate(-90 283.3 130.9)">15</text>
<text x="286.8" y="130.9" transform="rotate(-90 286.8 130.9)">16</text>
<text x="293.9" y="130.9" transform="rotate(-90 293.9 130.9)">17</text>
<text x="297.4" y="130.9" transform="rotate(-90 297.4 130.9)">18</text>
<text x="300.9" y="130.9" transform="rotate(-90 300.9 130.9)">19</text>
<text x="304.4" y="130.9" transform="rotate(-90 304.4 130.9)">20</text>
<text x="308" y="130.9" transform="rotate(-90 308 130.9)">21</text>
<text x="311.5" y="130.9" transform="rotate(-90 311.5 130.9)">22</text>
<text x="315" y="130.9" transform="rotate(-90 315 130.9)">23</text>
<text x="318.6" y="130.9" transform="rotate(-90 318.6 130.9)">24</text>
<text x="126.7" y="136.2">8</text>
<text x="126.7" y="132.7">3</text>
<text x="142.9" y="136.2">11</text>
<text x="126.7" y="143.3">9</text>
<text x="126.7" y="139.7">4</text>
<text x="126.7" y="146.8">5</text>
<text x="221.9" y="147.1" transform="rotate(-90 221.9 147.1)">2</text>
<text x="221.9" y="159.4" transform="rotate(-90 221.9 159.4)">1</text>
<text x="250.1" y="166.5" transform="rotate(-90 250.1 166.5)">1</text>
<text x="257.2" y="166.5" transform="rotate(-90 257.2 166.5)">2</text>
<text x="264.2" y="166.5" transform="rotate(-90 264.2 166.5)">3</text>
<text x="297.7" y="166.5" transform="rotate(-90 297.7 166.5)">1</text>
<text x="304.8" y="166.5" transform="rotate(-90 304.8 166.5)">2</text>
<text x="311.9" y="166.5" transform="rotate(-90 311.9 166.5)">3</text>
<text x="251.5" y="172.1" transform="rotate(-90 251.5 172.1)">1</text>
<text x="258.6" y="172.1" transform="rotate(-90 258.6 172.1)">2</text>
<text x="265.6" y="172.1" transform="rotate(-90 265.6 172.1)">3</text>
<text x="299.2" y="172.1" transform="rotate(-90 299.2 172.1)">1</text>
<text x="306.2" y="172.1" transform="rotate(-90 306.2 172.1)">2</text>
<text x="313.3" y="172.1" transform="rotate(-90 313.3 172.1)">3</text>
<text x="141.6" y="197.6">GND</text>
<text x="152" y="196.2">13</text>
<text x="149.7" y="215.6">1</text>
<text x="158.7" y="215.6">2</text>
</g>
<g font-size="3.2" fill="#f00">
<text x="56" y="33.9">4</text>
<text x="59.5" y="35.7">VDD</text>
<text x="84.8" y="58.6">14</text>
<text x="76.8" y="60.4">VCC</text>
<text x="117.6" y="196.2">2</text>
<text x="122.8" y="197.6">VCC</text>
</g>
</svg>
